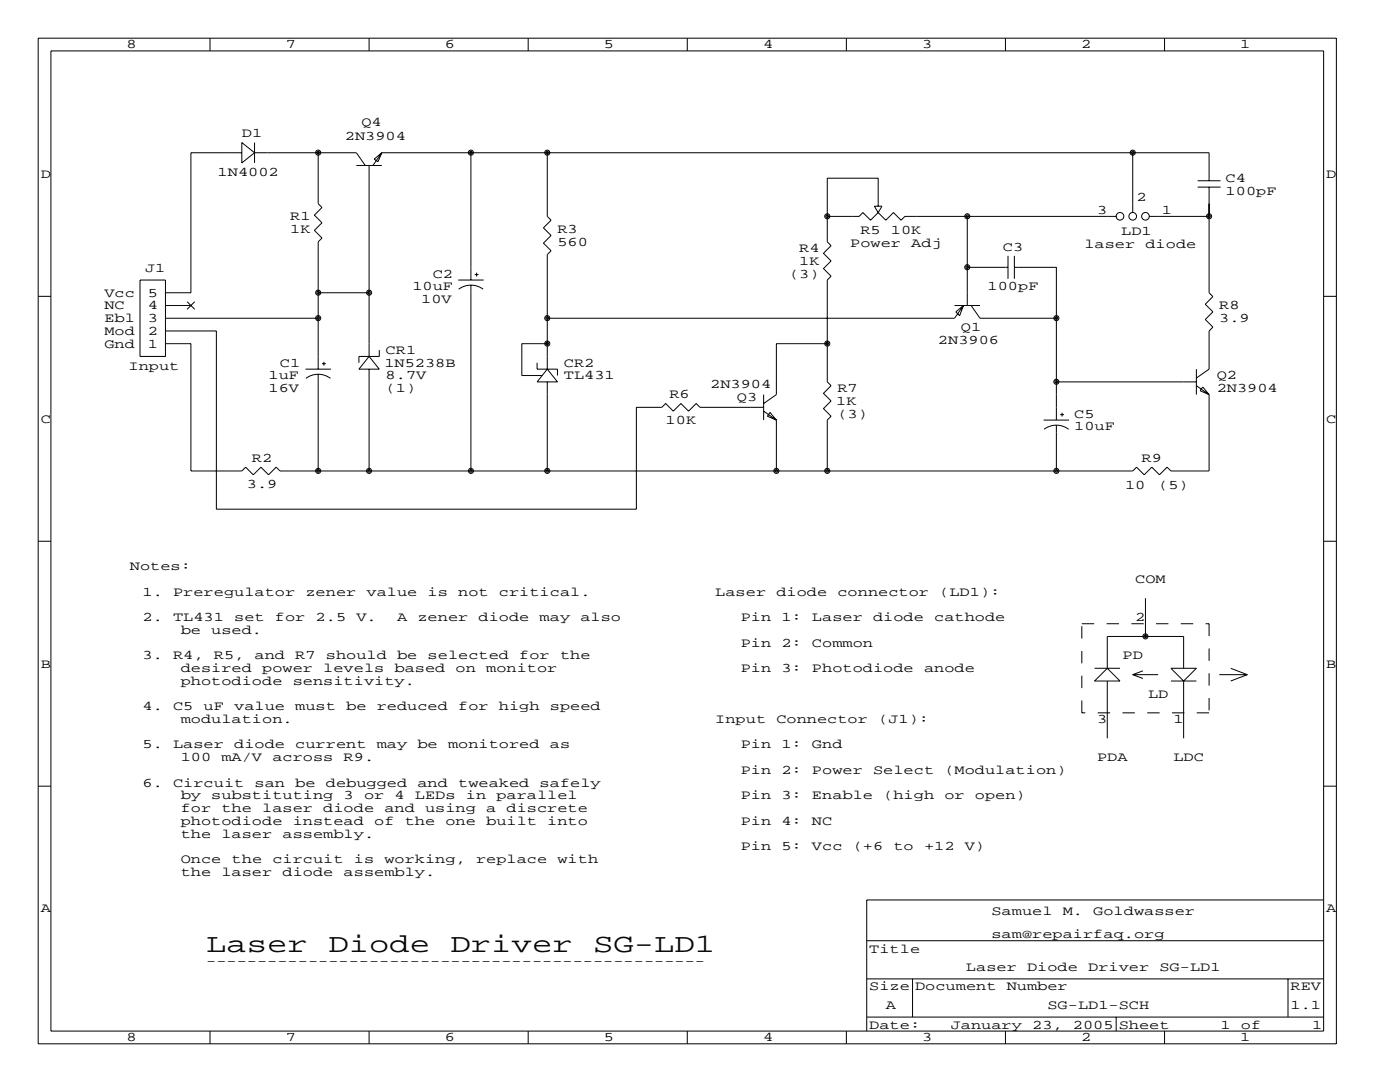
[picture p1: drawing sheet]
<svg xmlns="http://www.w3.org/2000/svg" width="279mm" height="216mm" viewBox="0 0 279 216" stroke-linecap="round" stroke-linejoin="round" font-family="sans-serif">
<g fill="none" stroke="#000" stroke-width=".2">
<path d="M7.6 7.6h259.1v200.7h-259.1zM10.2 10.2h254v195.5h-254zM41.9 7.6v2.6M73.7 7.6v2.6M105.4 7.6v2.6M137.2 7.6v2.6M168.9 7.6v2.6M200.7 7.6v2.6M232.4 7.6v2.6M48.3 30.5h-10.2v27.9h-5.1M48.3 28.4l2.5 2.1-2.5 2zM50.8 30.5h20.3l1.8 2.5"/>
<path d="M50.8 28.4v4.1M63.5 30.5v10.1l.8 .8-1.6 1.5 1.6 1.5-1.6 1.6 1.6 1.5-.8 .8v25.4M71.1 33h5.1M73.7 33v38.1M74.7 31.7l1.5-1.2-.8 1.8zM76.2 30.5h165.1v5.6M76.2 30.5l-1.8 2.5M94 30.5v25.4M109.2 30.5v12.7l.8 .7-1.5 1.6 1.5 1.5-1.5 1.5 1.5 1.5-.8 .8v22.9M226.1 30.5v11.9M239 37.3h4.6M239 36.1h4.6"/>
<path d="M241.3 37.3v21.1l.8 .8-1.6 1.5 1.6 1.5-1.6 1.6 1.6 1.5-.8 .7v7.7l-2.5 1.7M7.6 59.1h2.6M27.9 55.9h5.1v15.2h-5.1zM63.5 58.4h10.2M91.4 55.9h5.1M91.5 57.7a4.1 4.1 0 0 1 4.9 0M94 56.9v37.1M94.7 54.8h.8M95.1 54.4v.8M174.5 41.1h1.5l-.7 1.3zM175.3 42.4l-1.6 1.5-1.5-1.5-.8 .8h-6.3M175.3 42.4l1.5 1.5 1.5-1.5 1.5 1.5 .8-.7h42.2"/>
<path d="M175.3 41.1v-5.5h-10.2v12.7l.8 .7-1.6 1.5 1.6 1.6-1.6 1.5 1.6 1.5-.8 .8v20.3l.8 .8-1.6 1.5 1.6 1.5-1.6 1.5 1.6 1.6-.8 .7v10.2M193 53.3h8.2M193 43.2v17.8M201.2 51.1v4.5M202.4 53.3h8.4v30.5M202.4 51.1v4.5M229.4 43.2h11.9M264.2 59.1h2.5M33 68.6h5.1v25.4h10.2l.7-.8 1.5 1.5 1.6-1.5 1.5 1.5 1.5-1.5 .8 .8h170.2l.7-.8 1.5 1.5 1.6-1.5 1.5 1.5 1.5-1.5 .8 .8h7.6v-15.3M33 61h5.1M33 66h10.2v35.6h83.8v-20.3h5.1l.7-.8 1.6 1.5 1.5-1.5 1.5 1.5 1.5-1.5 .8 .8h12.7M33 63.5h30.5"/>
<path d="M37.3 60.2l1.6 1.5M38.9 60.2l-1.6 1.5M61 73.7h5M61.1 75.5a4.1 4.1 0 0 1 4.8 0M63.5 74.7v19.3M64.3 72.6h.7M64.6 72.2v.7M73.7 73.7v20.3M73.7 71.1l2 2.6h-4.1zM75.7 69.8v1.3h-4.1v1.3M107.2 72.4v1.3h4.1v1.2M109.2 76.2v17.8"/>
<path d="M109.2 73.7l2.1 2.5h-4.1zM109.2 68.6h-5.1v6.3h4.1M152.4 78.7v5.1M165.1 68.6h-10.2v10.1l-2.5 1.8M190.5 61h5.1M190.8 62.2l1.5-1.2-.8 2zM192.3 61l-1.8 2.5h-81.3M193.8 61l1.8 2.5h15.2M210.8 76.2h.1M210.8 76.2h28M238.8 73.7v5M238.8 77l2.5 1.7"/>
<path d="M240 77.2l1.3 1.5-1.8-.7zM152.4 82l2.5 1.8M153.7 82.3l1.2 1.5-1.7-.7zM154.9 83.8v10.2M208.3 83.8h5.1M208.4 85.7a4.1 4.1 0 0 1 4.9 0M210.8 84.8v9.2M211.6 82.7h.7M212 82.3v.8M7.6 108h2.6M228.6 119.4v7.6M264.2 108h2.5"/>
<path d="M218.4 135.9l2.6-2.6 2.5 2.6zM218.4 133.3h5.1M221 133.3v-6.3h15.2v6.3M221 135.9v11.4M226.1 134.6l2 .8M226.1 134.6h5M228.1 133.9l-2 .7M233.7 133.3h5.1l-2.6 2.6zM233.7 135.9h5.1M236.2 135.9v11.4M243.3 134.6h5.6M245.6 133.3l3.3 1.3"/>
<path d="M248.9 134.6l-3.3 1.3M7.6 156.9h2.6M264.2 156.9h2.5M264.2 179.6h-91.2v26.1M173 195.3h91.2M173 187.7h91.2M182.1 195.3v7.6M257 195.3v7.6M41.9 205.7v2.6M73.7 205.7v2.6M105.4 205.7v2.6M137.2 205.7v2.6"/>
<path d="M168.9 205.7v2.6M173 202.9h91.2M200.7 205.7v2.6M222.8 202.9v2.8M232.4 205.7v2.6"/>
<circle cx="63.5" cy="30.5" r=".51"/>
<circle cx="63.5" cy="30.5" r=".25"/>
<circle cx="94" cy="30.5" r=".51"/>
<circle cx="94" cy="30.5" r=".25"/>
<circle cx="109.2" cy="30.5" r=".51"/>
<circle cx="109.2" cy="30.5" r=".25"/>
<circle cx="226.1" cy="30.5" r=".51"/>
<circle cx="226.1" cy="30.5" r=".25"/>
<circle cx="63.5" cy="58.4" r=".51"/>
<circle cx="63.5" cy="58.4" r=".25"/>
<circle cx="73.7" cy="58.4" r=".51"/>
<circle cx="73.7" cy="58.4" r=".25"/>
<circle cx="165.1" cy="43.2" r=".51"/>
<circle cx="165.1" cy="43.2" r=".25"/>
<circle cx="193" cy="53.3" r=".51"/>
<circle cx="193" cy="43.2" r=".51"/>
<circle cx="193" cy="53.3" r=".25"/>
<circle cx="193" cy="43.2" r=".25"/>
<circle cx="223.5" cy="43.2" r=".76"/>
<circle cx="226.1" cy="43.2" r=".76"/>
<circle cx="228.6" cy="43.2" r=".76"/>
<circle cx="241.3" cy="43.2" r=".51"/>
<circle cx="241.3" cy="43.2" r=".25"/>
<circle cx="63.5" cy="63.5" r=".51"/>
<circle cx="63.5" cy="63.5" r=".25"/>
<circle cx="109.2" cy="68.6" r=".51"/>
<circle cx="109.2" cy="63.5" r=".51"/>
<circle cx="109.2" cy="68.6" r=".25"/>
<circle cx="109.2" cy="63.5" r=".25"/>
<circle cx="165.1" cy="68.6" r=".51"/>
<circle cx="165.1" cy="68.6" r=".25"/>
<circle cx="210.8" cy="76.2" r=".51"/>
<circle cx="210.8" cy="63.5" r=".51"/>
<circle cx="210.8" cy="63.5" r=".25"/>
<circle cx="210.8" cy="76.2" r=".25"/>
<circle cx="63.5" cy="94" r=".51"/>
<circle cx="63.5" cy="94" r=".25"/>
<circle cx="73.7" cy="94" r=".51"/>
<circle cx="73.7" cy="94" r=".25"/>
<circle cx="94" cy="94" r=".51"/>
<circle cx="94" cy="94" r=".25"/>
<circle cx="109.2" cy="94" r=".51"/>
<circle cx="109.2" cy="94" r=".25"/>
<circle cx="154.9" cy="94" r=".51"/>
<circle cx="154.9" cy="94" r=".25"/>
<circle cx="165.1" cy="94" r=".51"/>
<circle cx="165.1" cy="94" r=".25"/>
<circle cx="210.8" cy="94" r=".51"/>
<circle cx="210.8" cy="94" r=".25"/>
<circle cx="228.6" cy="127" r=".51"/>
<circle cx="228.6" cy="127" r=".25"/>
</g>
<path d="M215.9 124.5h25.4M241.3 124.5v17.7M215.9 142.2v-17.7M241.3 142.2h-25.4" fill="none" stroke="#000" stroke-width=".2" stroke-dasharray="2.5" stroke-linecap="butt"/>
<g font-size="5.3">
<text x="41.1" y="190">Laser</text>
<text x="65.5" y="190">Diode</text>
<text x="89.9" y="190">Driver</text>
<text x="118.4" y="190">SG-LD1</text>
</g>
<g font-size="2.6">
<text x="25.3" y="9.7">8</text>
<text x="57" y="9.7">7</text>
<text x="88.8" y="9.7">6</text>
<text x="120.5" y="9.7">5</text>
<text x="152.3" y="9.7">4</text>
<text x="184" y="9.7">3</text>
<text x="215.8" y="9.7">2</text>
<text x="247.5" y="9.7">1</text>
<text x="48.3" y="27.4">D1</text>
<text x="68.8" y="27.9">2N3904</text>
<text x="72.1" y="25.1">Q4</text>
<text x="8.1" y="35.5">D</text>
<text x="43.4" y="35.1">1N4002</text>
<text x="264.7" y="35.5">D</text>
<text x="226.8" y="40.1">2</text>
<text x="244.6" y="36.3">C4</text>
<text x="244.6" y="38.9">100pF</text>
<text x="57.9" y="43.9">R1</text>
<text x="57.9" y="46.5">1K</text>
<text x="111.3" y="46.5">R3</text>
<text x="171.7" y="46.7">R5</text>
<text x="177.8" y="46.7">10K</text>
<text x="218.9" y="42.7">3</text>
<text x="223.8" y="47">LD1</text>
<text x="231.9" y="42.7">1</text>
<text x="111.3" y="49">560</text>
<text x="159.5" y="50.3">R4</text>
<text x="159.5" y="52.8">1K</text>
<text x="169.7" y="49.3">Power</text>
<text x="181.9" y="49.3">Adj</text>
<text x="200.2" y="50">C3</text>
<text x="216.4" y="49.5">laser</text>
<text x="228.6" y="49.5">diode</text>
<text x="20.8" y="59.2">Vcc</text>
<text x="29" y="54.4">J1</text>
<text x="29.5" y="59.2">5</text>
<text x="82.3" y="57.9">10uF</text>
<text x="86.4" y="55.4">C2</text>
<text x="157.5" y="55.4">(3)</text>
<text x="197.1" y="57.9">100pF</text>
<text x="20.8" y="61.7">NC</text>
<text x="20.8" y="64.3">Ebl</text>
<text x="29.5" y="64.3">3</text>
<text x="29.5" y="61.7">4</text>
<text x="84.1" y="60.5">10V</text>
<text x="243.3" y="61.7">R8</text>
<text x="243.3" y="64.3">3.9</text>
<text x="20.8" y="66.8">Mod</text>
<text x="20.8" y="69.3">Gnd</text>
<text x="29.5" y="69.3">1</text>
<text x="29.5" y="66.8">2</text>
<text x="77" y="70.6">CR1</text>
<text x="187.2" y="68.6">2N3906</text>
<text x="191.8" y="66">Q1</text>
<text x="25.7" y="73.9">Input</text>
<text x="53.6" y="75.7">1uF</text>
<text x="55.9" y="73.2">C1</text>
<text x="76.7" y="73.2">1N5238B</text>
<text x="77" y="75.7">8.7V</text>
<text x="112.5" y="73.2">CR2</text>
<text x="112.5" y="75.7">TL431</text>
<text x="141.7" y="77.5">2N3904</text>
<text x="242.8" y="75.7">Q2</text>
<text x="53.6" y="78.2">16V</text>
<text x="77" y="78.2">(1)</text>
<text x="133.6" y="79.5">R6</text>
<text x="147.1" y="80">Q3</text>
<text x="166.9" y="80.8">1K</text>
<text x="167.1" y="78.2">R7</text>
<text x="167.1" y="83.3">(3)</text>
<text x="214.4" y="83.3">C5</text>
<text x="242.8" y="78.2">2N3904</text>
<text x="8.1" y="84.3">C</text>
<text x="132.8" y="84.6">10K</text>
<text x="214.4" y="85.9">10uF</text>
<text x="264.7" y="84.3">C</text>
<text x="50.3" y="92.2">R2</text>
<text x="227.8" y="92.2">R9</text>
<text x="49.3" y="97.3">3.9</text>
<text x="224.5" y="97.5">10</text>
<text x="231.1" y="97.5">(5)</text>
<text x="25.9" y="113.8">Notes:</text>
<text x="28.4" y="118.9">1.</text>
<text x="34.5" y="118.9">Preregulator</text>
<text x="61" y="118.9">zener</text>
<text x="73.2" y="118.9">value</text>
<text x="85.3" y="118.9">is</text>
<text x="91.4" y="118.9">not</text>
<text x="99.6" y="118.9">critical.</text>
<text x="142.7" y="118.9">Laser</text>
<text x="154.9" y="118.9">diode</text>
<text x="167.1" y="118.9">connector</text>
<text x="187.5" y="118.9">(LD1):</text>
<text x="226.6" y="116.3">COM</text>
<text x="28.4" y="124">2.</text>
<text x="34.5" y="124">TL431</text>
<text x="46.7" y="124">set</text>
<text x="54.9" y="124">for</text>
<text x="63" y="124">2.5</text>
<text x="71.1" y="124">V.</text>
<text x="79.2" y="124">A</text>
<text x="83.3" y="124">zener</text>
<text x="95.5" y="124">diode</text>
<text x="107.7" y="124">may</text>
<text x="115.8" y="124">also</text>
<text x="147.8" y="124">Pin</text>
<text x="156" y="124">1:</text>
<text x="162.1" y="124">Laser</text>
<text x="174.2" y="124">diode</text>
<text x="186.4" y="124">cathode</text>
<text x="226.6" y="124">2</text>
<text x="28.4" y="131.6">3.</text>
<text x="34.5" y="131.6">R4,</text>
<text x="36.1" y="126.5">be</text>
<text x="42.2" y="126.5">used.</text>
<text x="42.7" y="131.6">R5,</text>
<text x="50.8" y="131.6">and</text>
<text x="58.9" y="131.6">R7</text>
<text x="65" y="131.6">should</text>
<text x="79.2" y="131.6">be</text>
<text x="85.3" y="131.6">selected</text>
<text x="103.6" y="131.6">for</text>
<text x="111.8" y="131.6">the</text>
<text x="147.8" y="129">Pin</text>
<text x="156" y="129">2:</text>
<text x="162.1" y="129">Common</text>
<text x="224" y="131.6">PD</text>
<text x="8.1" y="133.2">B</text>
<text x="36.1" y="134.1">desired</text>
<text x="36.1" y="136.7">photodiode</text>
<text x="52.3" y="134.1">power</text>
<text x="58.4" y="136.7">sensitivity.</text>
<text x="64.5" y="134.1">levels</text>
<text x="78.7" y="134.1">based</text>
<text x="90.9" y="134.1">on</text>
<text x="97" y="134.1">monitor</text>
<text x="147.8" y="134.1">Pin</text>
<text x="156" y="134.1">3:</text>
<text x="162.1" y="134.1">Photodiode</text>
<text x="184.4" y="134.1">anode</text>
<text x="264.7" y="133.2">B</text>
<text x="28.4" y="141.7">4.</text>
<text x="34.5" y="141.7">C5</text>
<text x="40.6" y="141.7">uF</text>
<text x="46.7" y="141.7">value</text>
<text x="58.9" y="141.7">must</text>
<text x="69.1" y="141.7">be</text>
<text x="75.2" y="141.7">reduced</text>
<text x="91.4" y="141.7">for</text>
<text x="99.6" y="141.7">high</text>
<text x="109.7" y="141.7">speed</text>
<text x="229.1" y="139.2">LD</text>
<text x="28.4" y="149.4">5.</text>
<text x="34.5" y="149.4">Laser</text>
<text x="36.1" y="144.3">modulation.</text>
<text x="46.7" y="149.4">diode</text>
<text x="58.9" y="149.4">current</text>
<text x="75.2" y="149.4">may</text>
<text x="83.3" y="149.4">be</text>
<text x="89.4" y="149.4">monitored</text>
<text x="109.7" y="149.4">as</text>
<text x="142.7" y="144.3">Input</text>
<text x="147.8" y="149.4">Pin</text>
<text x="154.9" y="144.3">Connector</text>
<text x="156" y="149.4">1:</text>
<text x="162.1" y="149.4">Gnd</text>
<text x="175.3" y="144.3">(J1):</text>
<text x="218.9" y="144.3">3</text>
<text x="234.2" y="144.3">1</text>
<text x="36.1" y="151.9">100</text>
<text x="44.2" y="151.9">mA/V</text>
<text x="54.4" y="151.9">across</text>
<text x="68.6" y="151.9">R9.</text>
<text x="147.8" y="154.4">Pin</text>
<text x="156" y="154.4">2:</text>
<text x="162.1" y="154.4">Power</text>
<text x="174.2" y="154.4">Select</text>
<text x="188.5" y="154.4">(Modulation)</text>
<text x="218.9" y="151.9">PDA</text>
<text x="234.2" y="151.9">LDC</text>
<text x="28.4" y="157">6.</text>
<text x="34.5" y="157">Circuit</text>
<text x="36.1" y="159.5">by</text>
<text x="42.2" y="159.5">substituting</text>
<text x="50.8" y="157">san</text>
<text x="58.9" y="157">be</text>
<text x="65" y="157">debugged</text>
<text x="68.6" y="159.5">3</text>
<text x="72.6" y="159.5">or</text>
<text x="78.7" y="159.5">4</text>
<text x="82.8" y="159.5">LEDs</text>
<text x="83.3" y="157">and</text>
<text x="91.4" y="157">tweaked</text>
<text x="93" y="159.5">in</text>
<text x="99.1" y="159.5">parallel</text>
<text x="107.7" y="157">safely</text>
<text x="147.8" y="159.5">Pin</text>
<text x="156" y="159.5">3:</text>
<text x="162.1" y="159.5">Enable</text>
<text x="176.3" y="159.5">(high</text>
<text x="188.5" y="159.5">or</text>
<text x="194.6" y="159.5">open)</text>
<text x="36.1" y="162.1">for</text>
<text x="36.1" y="164.6">photodiode</text>
<text x="36.1" y="167.1">the</text>
<text x="44.2" y="162.1">the</text>
<text x="44.2" y="167.1">laser</text>
<text x="52.3" y="162.1">laser</text>
<text x="56.4" y="167.1">assembly.</text>
<text x="58.4" y="164.6">instead</text>
<text x="64.5" y="162.1">diode</text>
<text x="74.7" y="164.6">of</text>
<text x="76.7" y="162.1">and</text>
<text x="80.8" y="164.6">the</text>
<text x="84.8" y="162.1">using</text>
<text x="88.9" y="164.6">one</text>
<text x="97" y="162.1">a</text>
<text x="97" y="164.6">built</text>
<text x="101.1" y="162.1">discrete</text>
<text x="109.2" y="164.6">into</text>
<text x="147.8" y="164.6">Pin</text>
<text x="156" y="164.6">4:</text>
<text x="162.1" y="164.6">NC</text>
<text x="36.1" y="172.2">Once</text>
<text x="46.2" y="172.2">the</text>
<text x="54.4" y="172.2">circuit</text>
<text x="70.6" y="172.2">is</text>
<text x="76.7" y="172.2">working,</text>
<text x="95" y="172.2">replace</text>
<text x="111.3" y="172.2">with</text>
<text x="147.8" y="169.7">Pin</text>
<text x="156" y="169.7">5:</text>
<text x="162.1" y="169.7">Vcc</text>
<text x="170.2" y="169.7">(+6</text>
<text x="178.3" y="169.7">to</text>
<text x="184.4" y="169.7">+12</text>
<text x="192.5" y="169.7">V)</text>
<text x="36.1" y="174.8">the</text>
<text x="44.2" y="174.8">laser</text>
<text x="56.4" y="174.8">diode</text>
<text x="68.6" y="174.8">assembly.</text>
<text x="8.1" y="182.1">A</text>
<text x="197.9" y="182.6">Samuel</text>
<text x="212.1" y="182.6">M.</text>
<text x="218.2" y="182.6">Goldwasser</text>
<text x="264.7" y="182.1">A</text>
<text x="173.5" y="190.2">Title</text>
<text x="197.9" y="187.2">sam@repairfaq.org</text>
<text x="41.1" y="192.5">-------------------------------------------------</text>
<text x="173.5" y="197.6">Size Document</text>
<text x="192.8" y="193.8">Laser</text>
<text x="200.9" y="197.6">Number</text>
<text x="205" y="193.8">Diode</text>
<text x="217.2" y="193.8">Driver</text>
<text x="231.4" y="193.8">SG-LD1</text>
<text x="257.6" y="197.6">REV</text>
<text x="176.8" y="201.4">A</text>
<text x="209" y="201.4">SG-LD1-SCH</text>
<text x="257.6" y="201.4">1.1</text>
<text x="25.3" y="207.8">8</text>
<text x="57" y="207.8">7</text>
<text x="88.8" y="207.8">6</text>
<text x="120.5" y="207.8">5</text>
<text x="152.3" y="207.8">4</text>
<text x="173.5" y="205.2">Date:</text>
<text x="184" y="207.8">3</text>
<text x="189.7" y="205.2">January</text>
<text x="206" y="205.2">23,</text>
<text x="214.1" y="205.2">2005 Sheet</text>
<text x="215.8" y="207.8">2</text>
<text x="243.6" y="205.2">1</text>
<text x="247.5" y="207.8">1</text>
<text x="247.7" y="205.2">of</text>
<text x="261.9" y="205.2">1</text>
</g>
</svg>
